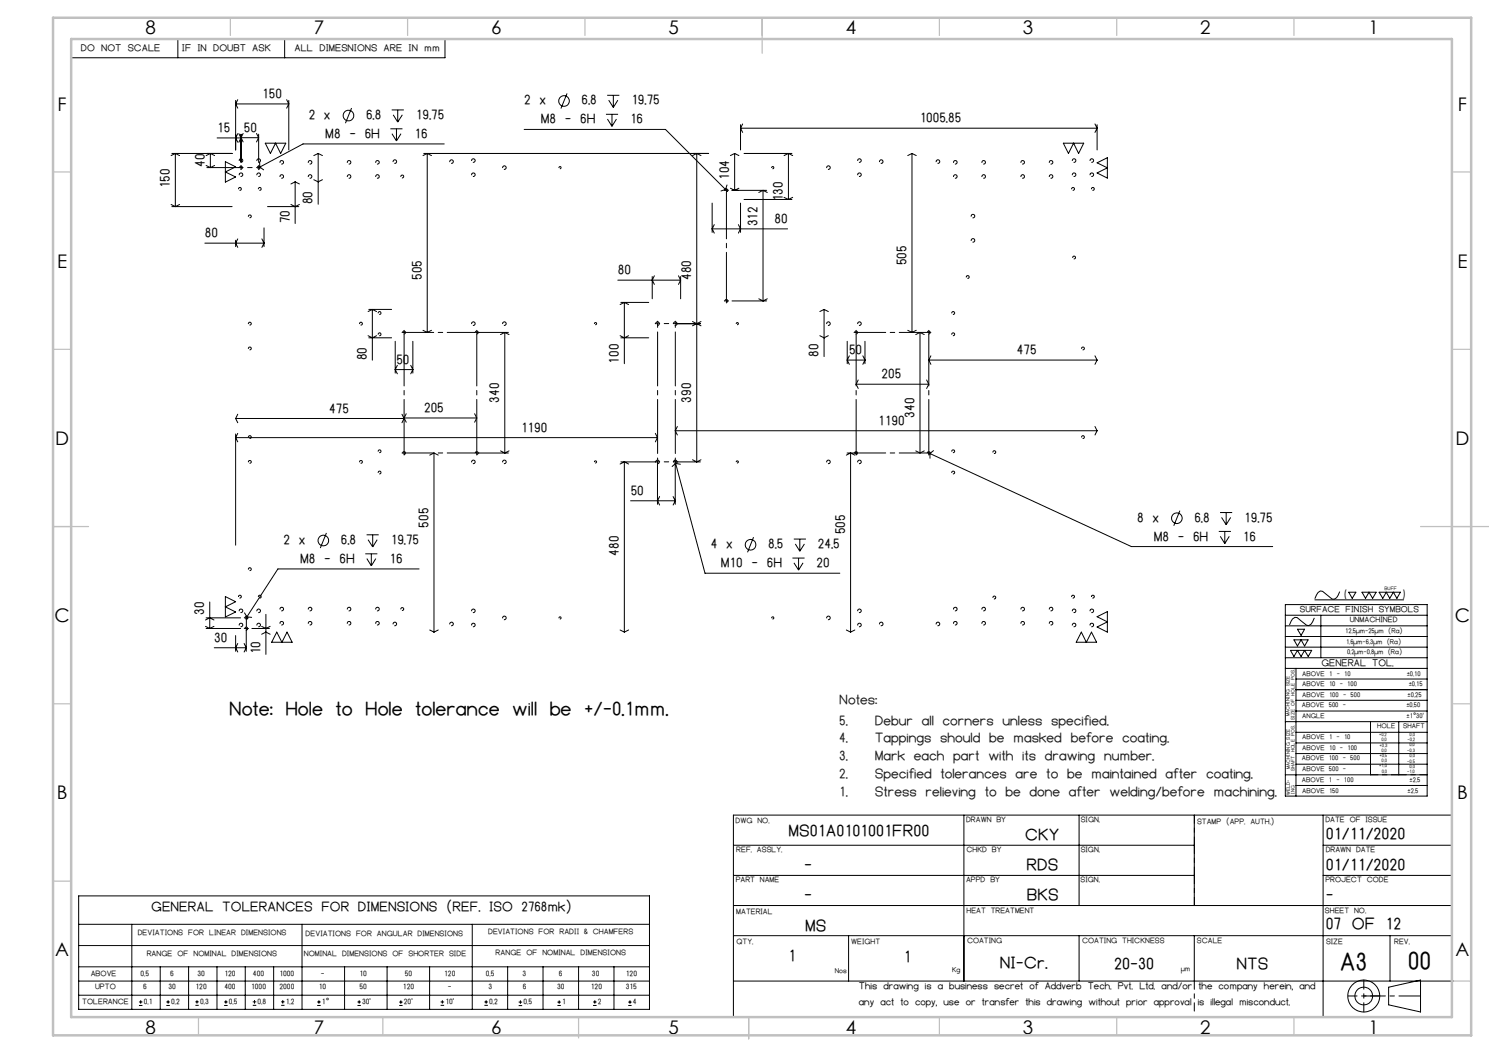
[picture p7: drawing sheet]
<svg xmlns="http://www.w3.org/2000/svg" width="420mm" height="297mm" viewBox="0 0 420 297" stroke-linecap="round" stroke-linejoin="round" font-family="sans-serif">
<g fill="none" stroke="#000" stroke-width=".28">
<path d="M50.2 11v5.3M80.3 11v5.3M125.5 11v5.3h-105.4M66.5 28.3v14M66.5 29.3h15M66.5 29.3l.6 1.2M67.1 28.1l-.6 1.2M67.1 37.7l-.6 1.2 .6 1.2M67.4 37.7l.6 1.2h-6.8M68 37.8v7.9M68.6 37.6l-1.2 2.5M72.4 37.6l.6 1.2"/>
<path d="M73 37.8v7.9M73 38.8h-5l.6 1.2M73 38.8l-.6 1.2M80.9 28.1l.6 1.2M81.5 28.3v14M81.5 29.3l-.6 1.2M99.2 30.5l-1.8 4.2M110.1 36.3h3.4M110.5 31h3.4M110.6 37.7l1.2 2.1M110.9 32.4l1.3 2M111.8 36.3v3.5"/>
<path d="M112.2 31v3.4M113.1 37.7l-1.3 2.1M113.5 32.4l-1.3 2M147.8 36.5h39.9l17.4 17.4M159.9 26.3l-1.7 4.3M170.9 32.2h3.4M171.3 26.9h3.4M171.3 33.6l1.3 2M171.7 28.3l1.3 2M172.6 32.2v3.4M173 26.9v3.4M173.9 33.6l-1.3 2"/>
<path d="M174.3 28.3l-1.3 2M208.9 35.2v7.1M208.9 36.2h100.6M208.9 36.2l.6 1.2M209.5 35l-.6 1.2M308.9 35l.6 1.2M309.5 35.2v7.1M309.5 36.2l-.6 1.2M48.3 57.7l1.2 .6M48.5 58.3h17M48.5 43.3h17M49.5 43.3v15"/>
<path d="M49.5 43.3l1.2 .6M49.5 43.3l-1.2 .6M50.7 57.7l-1.2 .6M58.1 46.7l1.2 .6M58.3 47.3h9.3M59.3 43.3v4M59.3 43.3l1.2 .6M59.3 43.3l-1.2 .6M60.5 46.7l-1.2 .6M63.6 45.6l2.9 1.5-2.9 1.4 2.9 1.4-2.9 1.5zM67.3 53.4a.39 .39 0 0 1 .3-.5 .39 .39 0 0 1 .4 .4 .39 .39 0 0 1-.4 .4M67.5 45.4a.5 .5 0 0 1 .4-.6 .5 .5 0 0 1 .6 .5 .5 .5 0 0 1-.7 .5"/>
<path d="M67.5 49.4a.51 .51 0 0 1 .4-.6 .51 .51 0 0 1 .6 .5 .51 .51 0 0 1-.7 .5M67.6 47.4a.4 .4 0 0 1 .3-.5 .4 .4 0 0 1 .5 .4 .4 .4 0 0 1-.5 .4M67.7 47.3h.5M68 47v.5M72.5 45.4a.48 .48 0 0 1 .4-.6 .48 .48 0 0 1 .5 .5 .48 .48 0 0 1-.6 .5M72.5 49.4a.5 .5 0 0 1 .4-.6 .5 .5 0 0 1 .6 .5 .5 .5 0 0 1-.7 .5M72.6 47.4a.4 .4 0 0 1 .3-.5 .4 .4 0 0 1 .5 .4 .4 .4 0 0 1-.6 .4M72.9 53.4a.39 .39 0 0 1 .3-.5 .39 .39 0 0 1 .4 .4 .39 .39 0 0 1-.4 .4M73.2 45.8l.1 1.3M73.3 47.1l-.6 .3M73.3 47.1l1.1 .8M74.8 40.4h5.8l-1.4 2.9-1.5-2.9-1.4 2.9z"/>
<path d="M75.5 58.3h8.8M79 45.9a.51 .51 0 0 1 .4-.6 .51 .51 0 0 1 .6 .5 .51 .51 0 0 1-.7 .5M79 49.9a.51 .51 0 0 1 .4-.6 .51 .51 0 0 1 .6 .5 .51 .51 0 0 1-.7 .5M82.1 57.7l1.2 .6 1.2-.6M83.3 51.3v11.7M83.3 51.3l1.2 .6M83.3 51.3l-1.2 .6M87 49.9a.5 .5 0 0 1 .4-.6 .5 .5 0 0 1 .6 .5 .5 .5 0 0 1-.7 .5M87 45.9a.5 .5 0 0 1 .4-.6 .5 .5 0 0 1 .6 .5 .5 .5 0 0 1-.7 .5M88.5 50.7l1.2 .6 1.2-.6M89.7 43.3v14.3M89.7 43.3l1.2 .6"/>
<path d="M89.7 43.3l-1.2 .6M98 45.9a.5 .5 0 0 1 .4-.6 .5 .5 0 0 1 .6 .5 .5 .5 0 0 1-.6 .5M98 49.9a.5 .5 0 0 1 .4-.6 .5 .5 0 0 1 .6 .5 .5 .5 0 0 1-.6 .5M106 49.9a.51 .51 0 0 1 .4-.6 .51 .51 0 0 1 .6 .5 .51 .51 0 0 1-.7 .5M106 45.9a.51 .51 0 0 1 .4-.6 .51 .51 0 0 1 .6 .5 .51 .51 0 0 1-.7 .5M110.9 45.7a.51 .51 0 0 1 .4-.6 .51 .51 0 0 1 .6 .5 .51 .51 0 0 1-.7 .5M113.1 49.9a.4 .4 0 0 1 .4-.5 .4 .4 0 0 1 .4 .4 .4 .4 0 0 1-.5 .4M119.5 43.3h80.4M120.5 43.3v50.5M120.5 43.3l1.2 .6M120.5 43.3l-1.2 .6M125.3 40.6h-39.8l-12.2 6.5"/>
<path d="M126.9 45.7a.5 .5 0 0 1 .4-.6 .5 .5 0 0 1 .6 .5 .5 .5 0 0 1-.7 .5M133 45.4a.5 .5 0 0 1 .5-.6 .5 .5 0 0 1 .5 .5 .5 .5 0 0 1-.6 .5M133 49.4a.51 .51 0 0 1 .5-.6 .51 .51 0 0 1 .5 .5 .51 .51 0 0 1-.6 .5M141.8 47.4a.51 .51 0 0 1 .4-.6 .51 .51 0 0 1 .6 .5 .51 .51 0 0 1-.7 .5M157.7 47.4a.31 .31 0 0 1 .3-.4 .31 .31 0 0 1 .3 .3 .31 .31 0 0 1-.4 .3M196.5 43.3v87M196.5 43.3l1.2 .6M196.5 43.3l-1.2 .6M200.9 57.3v8.2M204.5 53.8a.4 .4 0 0 1 .4-.5 .4 .4 0 0 1 .4 .4 .4 .4 0 0 1-.5 .4M204.6 53.7h.5M204.9 53.4v.5"/>
<path d="M205.1 52.2l-.5 1.2-1.2 .5M206 53.1l1.2 .6M206.5 53.7h9.8M207.2 43.3v10.4M207.2 43.3l1.2 .6M207.2 43.3l-1.2 .6M208.4 53.1l-1.2 .6M208.9 57.3v8.2M209.9 43.3h13.5M209.9 56.3h13.5M215.2 53.7v31.2M215.2 53.7l1.2 .6"/>
<path d="M215.2 53.7l-1.2 .6M217.7 47.4a.32 .32 0 0 1 .2-.4 .32 .32 0 0 1 .4 .3 .32 .32 0 0 1-.4 .3M221.2 55.7l1.2 .6M222.4 43.3v13M222.4 43.3l1.2 .6M222.4 43.3l-1.2 .6M223.6 55.7l-1.2 .6M233.2 47.4a.51 .51 0 0 1 .4-.6 .51 .51 0 0 1 .6 .5 .51 .51 0 0 1-.7 .5M241.9 45.4a.5 .5 0 0 1 .5-.6 .5 .5 0 0 1 .5 .5 .5 .5 0 0 1-.6 .5M241.9 49.4a.51 .51 0 0 1 .5-.6 .51 .51 0 0 1 .5 .5 .51 .51 0 0 1-.6 .5M248.1 45.7a.51 .51 0 0 1 .4-.6 .51 .51 0 0 1 .6 .5 .51 .51 0 0 1-.7 .5M257.2 43.3v50.5"/>
<path d="M257.2 43.3l1.2 .6M257.2 43.3l-1.2 .6M264.1 45.7a.51 .51 0 0 1 .4-.6 .51 .51 0 0 1 .6 .5 .51 .51 0 0 1-.7 .5M269 45.9a.51 .51 0 0 1 .4-.6 .51 .51 0 0 1 .6 .5 .51 .51 0 0 1-.7 .5M269 49.9a.51 .51 0 0 1 .4-.6 .51 .51 0 0 1 .6 .5 .51 .51 0 0 1-.7 .5M277 49.9a.5 .5 0 0 1 .4-.6 .5 .5 0 0 1 .6 .5 .5 .5 0 0 1-.6 .5M277 45.9a.5 .5 0 0 1 .4-.6 .5 .5 0 0 1 .6 .5 .5 .5 0 0 1-.6 .5M288 45.9a.51 .51 0 0 1 .4-.6 .51 .51 0 0 1 .6 .5 .51 .51 0 0 1-.7 .5M288 49.9a.51 .51 0 0 1 .4-.6 .51 .51 0 0 1 .6 .5 .51 .51 0 0 1-.7 .5M296 45.9a.51 .51 0 0 1 .4-.6 .51 .51 0 0 1 .6 .5 .51 .51 0 0 1-.7 .5M296 49.9a.51 .51 0 0 1 .4-.6 .51 .51 0 0 1 .6 .5 .51 .51 0 0 1-.7 .5M299.9 40.4h5.8l-1.5 2.9-1.4-2.9-1.4 2.9z"/>
<path d="M302.3 53.4a.39 .39 0 0 1 .3-.5 .39 .39 0 0 1 .5 .4 .39 .39 0 0 1-.5 .4M302.5 45.4a.5 .5 0 0 1 .4-.6 .5 .5 0 0 1 .5 .5 .5 .5 0 0 1-.6 .5M302.5 49.4a.51 .51 0 0 1 .4-.6 .51 .51 0 0 1 .6 .5 .51 .51 0 0 1-.7 .5M307.5 45.4a.5 .5 0 0 1 .4-.6 .5 .5 0 0 1 .6 .5 .5 .5 0 0 1-.7 .5M307.5 49.4a.51 .51 0 0 1 .4-.6 .51 .51 0 0 1 .6 .5 .51 .51 0 0 1-.7 .5M307.9 53.4a.39 .39 0 0 1 .3-.5 .39 .39 0 0 1 .4 .4 .39 .39 0 0 1-.4 .4M309.5 45.9l2.8-1.4v5.7l-2.8-1.4 2.8-1.5zM57.8 68.6h16.7M66.5 67.8v1.8M67.1 67.4l-.6 1.2 .6 1.2M70.1 61.1a.4 .4 0 0 1 .3-.5 .4 .4 0 0 1 .5 .5 .4 .4 0 0 1-.5 .3M73.9 67.4l.6 1.2"/>
<path d="M74.5 64.3v5.3M74.5 68.6l-.6 1.2M174.3 79h17.7M184 78v6.3M184.6 77.8l-.6 1.2 .6 1.2M191.4 77.8l.6 1.2M192 78v6.3M192 79l-.6 1.2M200.9 64.6h21.2M200.9 64.6l.6 1.2M201.5 63.4l-.6 1.2M208.3 63.4l.6 1.2-.6 1.2"/>
<path d="M272.6 78.2a.4 .4 0 0 1 .3-.5 .4 .4 0 0 1 .5 .5 .4 .4 0 0 1-.5 .3M274 67.9a.51 .51 0 0 1 .4-.6 .51 .51 0 0 1 .6 .6 .51 .51 0 0 1-.7 .4M274 61.1a.51 .51 0 0 1 .4-.6 .51 .51 0 0 1 .6 .5 .51 .51 0 0 1-.7 .5M302.6 72.7a.4 .4 0 0 1 .3-.5 .4 .4 0 0 1 .5 .5 .4 .4 0 0 1-.5 .3M70.1 98.4a.4 .4 0 0 1 .3-.5 .4 .4 0 0 1 .5 .4 .4 .4 0 0 1-.5 .4M70.1 91.4a.4 .4 0 0 1 .3-.5 .4 .4 0 0 1 .5 .4 .4 .4 0 0 1-.5 .4M101.4 91.4a.4 .4 0 0 1 .4-.5 .4 .4 0 0 1 .4 .4 .4 .4 0 0 1-.5 .4M103.8 94.7l1.2 .6 1.2-.6M104 87.3h6.5M104 95.3h6.5M105 87.3v14.3M105 87.3l1.2 .6"/>
<path d="M105 87.3l-1.2 .6M106.7 94.4a.4 .4 0 0 1 .3-.5 .4 .4 0 0 1 .5 .4 .4 .4 0 0 1-.5 .4M106.7 88.4a.4 .4 0 0 1 .4-.5 .4 .4 0 0 1 .4 .5 .4 .4 0 0 1-.5 .3M111.5 96.3v8.9M113.6 93.9a.39 .39 0 0 1 .3-.5 .39 .39 0 0 1 .5 .4 .39 .39 0 0 1-.5 .4M113.7 93.8h.5M114 93.5v.5M116.5 96.3v8.9M119.3 93.2l1.2 .6M121.7 93.2l-1.2 .6M133 91.4a.5 .5 0 0 1 .5-.6 .5 .5 0 0 1 .5 .5 .5 .5 0 0 1-.6 .5M134.1 93.9a.39 .39 0 0 1 .3-.5 .39 .39 0 0 1 .5 .4 .39 .39 0 0 1-.5 .4"/>
<path d="M134.9 93.8h8.5M141.8 91.4a.5 .5 0 0 1 .4-.6 .5 .5 0 0 1 .6 .5 .5 .5 0 0 1-.7 .5M142.4 93.8v34M142.4 93.8l1.2 .6M142.4 93.8l-1.2 .6M167.7 91.4a.29 .29 0 0 1 .2-.4 .29 .29 0 0 1 .4 .3 .29 .29 0 0 1-.4 .3M174.9 94.7l1.2 .6 1.2-.6M175.1 95.3h7.9M175.1 85.3h7.9M176.1 85.3v17.3M176.1 85.3l1.2 .6M176.1 85.3l-1.2 .6"/>
<path d="M185 91.4a.48 .48 0 0 1 .4-.6 .48 .48 0 0 1 .5 .5 .48 .48 0 0 1-.6 .5M185.2 91.3h.5M185.5 91v.5M190 91.4a.5 .5 0 0 1 .4-.6 .5 .5 0 0 1 .5 .5 .5 .5 0 0 1-.6 .5M190.8 91.3h6.8M195.3 90.7l2.4 1.2M197.7 90.7l-2.4 1.2M204.5 85a.4 .4 0 0 1 .4-.5 .4 .4 0 0 1 .4 .4 .4 .4 0 0 1-.5 .4M206.5 84.9h9.8M207.7 91.4a.29 .29 0 0 1 .2-.4 .29 .29 0 0 1 .4 .3 .29 .29 0 0 1-.4 .3M214 84.3l1.2 .6M216.4 84.3l-1.2 .6"/>
<path d="M231.2 94.7l1.2 .6 1.2-.6M232.4 87.3v13.3M232.4 87.3l1.2 .6M232.4 87.3l-1.2 .6M233.2 91.4a.5 .5 0 0 1 .4-.6 .5 .5 0 0 1 .6 .5 .5 .5 0 0 1-.7 .5M239 96.3v6.3M241.1 93.9a.39 .39 0 0 1 .3-.5 .39 .39 0 0 1 .5 .4 .39 .39 0 0 1-.5 .4M241.9 91.4a.5 .5 0 0 1 .5-.6 .5 .5 0 0 1 .5 .5 .5 .5 0 0 1-.6 .5M244 96.3v6.3M256 93.2l1.2 .6M258.4 93.2l-1.2 .6M259.5 93.8v34"/>
<path d="M259.5 93.8l1.2 .6M259.5 93.8l-1.2 .6M261.6 93.9a.39 .39 0 0 1 .3-.5 .39 .39 0 0 1 .5 .4 .39 .39 0 0 1-.5 .4M268.5 94.4a.4 .4 0 0 1 .4-.5 .4 .4 0 0 1 .4 .4 .4 .4 0 0 1-.5 .4M268.5 88.4a.4 .4 0 0 1 .4-.5 .4 .4 0 0 1 .4 .5 .4 .4 0 0 1-.5 .3M305.1 98.4a.4 .4 0 0 1 .3-.5 .4 .4 0 0 1 .5 .4 .4 .4 0 0 1-.5 .4M66.5 118h47.5M66.5 118l.6 1.2M67.1 116.8l-.6 1.2M111.5 104.2h5M111.5 104.2l.6 1.2M112.1 103l-.6 1.2"/>
<path d="M113.4 116.8l.6 1.2M114 118l-.6 1.2M114 117.9h20.5M114 117.9l.6 1.2M114.6 116.7l-.6 1.2M115.9 103l.6 1.2M116.5 104.2l-.6 1.2M133.9 116.7l.6 1.2M134.5 117.9l-.6 1.2M239 101.6h5M239 101.6l.6 1.2M239.6 100.4l-.6 1.2"/>
<path d="M241.5 108.4h20.5M241.5 108.4l.6 1.2M242.1 107.2l-.6 1.2M243.4 100.4l.6 1.2M244 101.6l-.6 1.2M261.4 107.2l.6 1.2M262 108.4l-.6 1.2M262 101.6h47.5M262 101.6l.6 1.2M262.6 100.4l-.6 1.2M308.9 100.4l.6 1.2M309.5 101.6l-.6 1.2"/>
<path d="M66.5 122.4v31.4M66.5 123.4h119M66.5 123.4l.6 1.2M67.1 122.2l-.6 1.2M70.1 123.4a.4 .4 0 0 1 .3-.5 .4 .4 0 0 1 .5 .4 .4 .4 0 0 1-.5 .4M70.1 130.4a.4 .4 0 0 1 .3-.5 .4 .4 0 0 1 .5 .4 .4 .4 0 0 1-.5 .4M101.4 130.4a.4 .4 0 0 1 .4-.5 .4 .4 0 0 1 .4 .4 .4 .4 0 0 1-.5 .4M106.7 133.4a.4 .4 0 0 1 .3-.5 .4 .4 0 0 1 .5 .4 .4 .4 0 0 1-.5 .4M106.7 127.4a.4 .4 0 0 1 .3-.5 .4 .4 0 0 1 .5 .4 .4 .4 0 0 1-.5 .4M113.6 127.9a.4 .4 0 0 1 .3-.5 .4 .4 0 0 1 .5 .4 .4 .4 0 0 1-.5 .4M122.4 127.8v50.5M122.4 127.8l1.2 .6"/>
<path d="M122.4 127.8l-1.2 .6M133 130.4a.51 .51 0 0 1 .5-.6 .51 .51 0 0 1 .5 .5 .51 .51 0 0 1-.6 .5M134.1 127.9a.4 .4 0 0 1 .3-.5 .4 .4 0 0 1 .5 .4 .4 .4 0 0 1-.5 .4M134.9 127.8h8.5M141.2 127.2l1.2 .6M141.8 130.4a.51 .51 0 0 1 .4-.6 .51 .51 0 0 1 .6 .5 .51 .51 0 0 1-.7 .5M143.6 127.2l-1.2 .6M167.7 130.3a.29 .29 0 0 1 .2-.3 .29 .29 0 0 1 .4 .3 .29 .29 0 0 1-.4 .3M175.1 130.3h10M176.1 130.3v48M176.1 130.3l1.2 .6M176.1 130.3l-1.2 .6"/>
<path d="M184.9 122.2l.6 1.2M185 130.4a.5 .5 0 0 1 .4-.6 .5 .5 0 0 1 .6 .5 .5 .5 0 0 1-.7 .5M185.5 123.4l-.6 1.2M185.5 130.6v11.6M190 130.4a.51 .51 0 0 1 .4-.6 .51 .51 0 0 1 .6 .5 .51 .51 0 0 1-.7 .5M190.4 129.9l.2 .8M190.5 130.6v11.6M190.5 121.5h119M190.5 121.5l.6 1.2M190.6 130.7l8.3 31h38M190.6 130.7l-1 .9M190.6 130.7l1.3 .2"/>
<path d="M190.8 130.3h6.8M191.1 120.3l-.6 1.2M195.3 129.7l1.2 .6M197.7 129.7l-1.2 .6M207.7 130.3a.29 .29 0 0 1 .2-.3 .29 .29 0 0 1 .4 .3 .29 .29 0 0 1-.4 .3M233.2 130.4a.51 .51 0 0 1 .4-.6 .51 .51 0 0 1 .6 .5 .51 .51 0 0 1-.7 .5M238.9 127.8h2.2M239.9 127.8v50.5M239.9 127.8l1.2 .6M239.9 127.8l-1.2 .6M241.1 127.9a.4 .4 0 0 1 .3-.5 .4 .4 0 0 1 .5 .4 .4 .4 0 0 1-.5 .4M241.2 127.8h.5"/>
<path d="M241.5 127.5v.5M241.9 130.4a.51 .51 0 0 1 .5-.6 .51 .51 0 0 1 .5 .5 .51 .51 0 0 1-.6 .5M258.3 127.2l1.2 .6M260.7 127.2l-1.2 .6M261.6 127.9a.4 .4 0 0 1 .3-.5 .4 .4 0 0 1 .5 .4 .4 .4 0 0 1-.5 .4M261.7 127.6l.6 .3M262.3 127.9l56.8 26.3h39.9M262.3 127.9v1.4M263.3 127.1l-1 .8M268.5 133.4a.4 .4 0 0 1 .4-.5 .4 .4 0 0 1 .4 .4 .4 .4 0 0 1-.5 .4M268.5 127.4a.4 .4 0 0 1 .4-.5 .4 .4 0 0 1 .4 .4 .4 .4 0 0 1-.5 .4M280.1 127.6a.4 .4 0 0 1 .3-.5 .4 .4 0 0 1 .5 .5 .4 .4 0 0 1-.5 .3"/>
<path d="M305.1 123.4a.4 .4 0 0 1 .3-.5 .4 .4 0 0 1 .5 .4 .4 .4 0 0 1-.5 .4M308.9 120.3l.6 1.2M309.5 121.5l-.6 1.2M92.1 150.3l-1.8 4.3M103 156.2h3.4M103.4 150.8h3.4M103.5 157.5l1.2 2.1M103.8 152.2l1.3 2.1M104.7 156.2v3.4M105.1 150.8v3.5M106 157.5l-1.3 2.1M106.4 152.2l-1.3 2.1"/>
<path d="M177.9 141.2h12.6M186.1 140l-.6 1.2 .6 1.2M189.9 140l.6 1.2M190.5 141.2l-.6 1.2M212.5 151.5l-1.6 4.3M223.5 157.4h3.4M223.9 152h3.4M223.9 158.7l1.3 2.1M224.3 153.4l1.3 2.1M225.2 157.4v3.4M225.6 152v3.5M226.5 158.7l-1.3 2.1"/>
<path d="M226.9 153.4l-1.3 2.1M332.8 144l-1.7 4.3M343.8 149.9h3.4M344.1 144.6h3.5M344.2 151.3l1.3 2M344.6 145.9l1.3 2.1M345.5 149.9v3.4M345.9 144.6v3.4M346.7 151.3l-1.2 2M347.1 145.9l-1.2 2.1M58 176.7l1.2 .6M58 174.9l1.2-.6 1.2 .6"/>
<path d="M58.1 177.3h9.8M58.1 174.3h9.8M59.2 169.8v7.5M60.4 176.7l-1.2 .6M63.6 168.3l2.9 1.4-2.9 1.5 2.9 1.4-2.9 1.4zM66.5 179.3v4.4M67.3 168.4a.4 .4 0 0 1 .3-.5 .4 .4 0 0 1 .5 .4 .4 .4 0 0 1-.5 .4M67.5 172.4a.5 .5 0 0 1 .4-.6 .5 .5 0 0 1 .6 .5 .5 .5 0 0 1-.7 .5M67.5 176.4a.51 .51 0 0 1 .4-.6 .51 .51 0 0 1 .6 .5 .51 .51 0 0 1-.7 .5M69 172.9l.6 1.1M69.1 177.4a.39 .39 0 0 1 .3-.5 .39 .39 0 0 1 .4 .4 .39 .39 0 0 1-.4 .4M69.1 174.4a.4 .4 0 0 1 .3-.5 .4 .4 0 0 1 .5 .4 .4 .4 0 0 1-.5 .4"/>
<path d="M69.2 177.3h.5M69.5 177.7v6M69.5 177v.5M69.6 174l-.3 .6M69.6 174l1.4 .1M70.1 160.7a.4 .4 0 0 1 .3-.6 .4 .4 0 0 1 .5 .5 .4 .4 0 0 1-.5 .3M71 177.3h5M72.5 172.4a.48 .48 0 0 1 .4-.6 .48 .48 0 0 1 .5 .5 .48 .48 0 0 1-.6 .5M72.5 176.4a.5 .5 0 0 1 .4-.6 .5 .5 0 0 1 .6 .5 .5 .5 0 0 1-.7 .5M72.9 168.4a.4 .4 0 0 1 .3-.5 .4 .4 0 0 1 .5 .4 .4 .4 0 0 1-.5 .4M73.8 178.9l1.2-.6 1.2 .6M73.8 176.7l1.2 .6 1.2-.6"/>
<path d="M75 173.3v11.3M78.1 178.3l1.4 2.8 1.5-2.8 1.4 2.8h-5.8zM79 171.9a.51 .51 0 0 1 .4-.6 .51 .51 0 0 1 .6 .5 .51 .51 0 0 1-.7 .5M79 175.9a.51 .51 0 0 1 .4-.6 .51 .51 0 0 1 .6 .5 .51 .51 0 0 1-.7 .5M87 171.9a.5 .5 0 0 1 .4-.6 .5 .5 0 0 1 .6 .5 .5 .5 0 0 1-.7 .5M87 175.9a.5 .5 0 0 1 .4-.6 .5 .5 0 0 1 .6 .5 .5 .5 0 0 1-.7 .5M98 175.9a.5 .5 0 0 1 .4-.6 .5 .5 0 0 1 .6 .5 .5 .5 0 0 1-.6 .5M98 171.9a.5 .5 0 0 1 .4-.6 .5 .5 0 0 1 .6 .5 .5 .5 0 0 1-.6 .5M106 171.9a.51 .51 0 0 1 .4-.6 .51 .51 0 0 1 .6 .5 .51 .51 0 0 1-.7 .5M106 175.9a.51 .51 0 0 1 .4-.6 .51 .51 0 0 1 .6 .5 .51 .51 0 0 1-.7 .5M110.9 176.1a.5 .5 0 0 1 .4-.6 .5 .5 0 0 1 .6 .5 .5 .5 0 0 1-.7 .5M113.1 171.9a.39 .39 0 0 1 .3-.5 .39 .39 0 0 1 .5 .4 .39 .39 0 0 1-.5 .4"/>
<path d="M118.2 160.5h-39.8l-8.8 13.5M121.2 177.7l1.2 .6M123.6 177.7l-1.2 .6M126.9 176.1a.48 .48 0 0 1 .4-.6 .48 .48 0 0 1 .5 .5 .48 .48 0 0 1-.6 .5M133 172.4a.5 .5 0 0 1 .5-.6 .5 .5 0 0 1 .5 .5 .5 .5 0 0 1-.6 .5M133 176.4a.51 .51 0 0 1 .5-.6 .51 .51 0 0 1 .5 .5 .51 .51 0 0 1-.6 .5M141.8 174.4a.51 .51 0 0 1 .4-.6 .51 .51 0 0 1 .6 .5 .51 .51 0 0 1-.7 .5M157.7 174.4a.31 .31 0 0 1 .3-.4 .31 .31 0 0 1 .3 .3 .31 .31 0 0 1-.4 .3M174.9 177.7l1.2 .6M177.3 177.7l-1.2 .6M217.7 174.4a.32 .32 0 0 1 .2-.4 .32 .32 0 0 1 .4 .3 .32 .32 0 0 1-.4 .3M233.2 174.4a.51 .51 0 0 1 .4-.6 .51 .51 0 0 1 .6 .5 .51 .51 0 0 1-.7 .5"/>
<path d="M238.7 177.7l1.2 .6M241.1 177.7l-1.2 .6M241.9 172.4a.5 .5 0 0 1 .5-.6 .5 .5 0 0 1 .5 .5 .5 .5 0 0 1-.6 .5M241.9 176.4a.51 .51 0 0 1 .5-.6 .51 .51 0 0 1 .5 .5 .51 .51 0 0 1-.6 .5M248.1 176.1a.5 .5 0 0 1 .4-.6 .5 .5 0 0 1 .5 .5 .5 .5 0 0 1-.6 .5M264.1 176.1a.5 .5 0 0 1 .4-.6 .5 .5 0 0 1 .6 .5 .5 .5 0 0 1-.7 .5M269 171.9a.51 .51 0 0 1 .4-.6 .51 .51 0 0 1 .6 .5 .51 .51 0 0 1-.7 .5M269 175.9a.51 .51 0 0 1 .4-.6 .51 .51 0 0 1 .6 .5 .51 .51 0 0 1-.7 .5M277 171.9a.5 .5 0 0 1 .4-.6 .5 .5 0 0 1 .6 .5 .5 .5 0 0 1-.6 .5M277 175.9a.5 .5 0 0 1 .4-.6 .5 .5 0 0 1 .6 .5 .5 .5 0 0 1-.6 .5M280.1 168.6a.4 .4 0 0 1 .3-.5 .4 .4 0 0 1 .5 .5 .4 .4 0 0 1-.5 .3M288 171.9a.51 .51 0 0 1 .4-.6 .51 .51 0 0 1 .6 .5 .51 .51 0 0 1-.7 .5"/>
<path d="M288 175.9a.51 .51 0 0 1 .4-.6 .51 .51 0 0 1 .6 .5 .51 .51 0 0 1-.7 .5M296 175.9a.51 .51 0 0 1 .4-.6 .51 .51 0 0 1 .6 .5 .51 .51 0 0 1-.7 .5M296 171.9a.51 .51 0 0 1 .4-.6 .51 .51 0 0 1 .6 .5 .51 .51 0 0 1-.7 .5M302.3 168.4a.4 .4 0 0 1 .3-.5 .4 .4 0 0 1 .5 .4 .4 .4 0 0 1-.5 .4M302.5 172.4a.5 .5 0 0 1 .4-.6 .5 .5 0 0 1 .5 .5 .5 .5 0 0 1-.6 .5M302.5 176.4a.51 .51 0 0 1 .4-.6 .51 .51 0 0 1 .6 .5 .51 .51 0 0 1-.7 .5M305 178.3l1.4 2.8 1.5-2.8 1.4 2.8h-5.7zM307.5 172.4a.5 .5 0 0 1 .4-.6 .5 .5 0 0 1 .6 .5 .5 .5 0 0 1-.7 .5M307.5 176.4a.51 .51 0 0 1 .4-.6 .51 .51 0 0 1 .6 .5 .51 .51 0 0 1-.7 .5M307.9 168.4a.4 .4 0 0 1 .3-.5 .4 .4 0 0 1 .5 .4 .4 .4 0 0 1-.5 .4M309.5 174l2.8-1.5v5.8l-2.8-1.5 2.8-1.4zM362.5 170.5h40.1v54h-40.1z"/>
<path d="M362.5 173.5h40.1M362.5 176.5h40.1M362.5 179.5h40.1M366 177.5h2l-1 1.7zM370.7 174.3l-.8 1.7-.7 .5-.7-.1-2.6-2.2-.6-.1-.7 .5-.9 1.7M370.9 169.2h25M372.6 173.5v12M377.9 166.9l-.9 1.7-.7 .4-.6-.1-2.6-2.1-.7-.1-.6 .4-.9 1.8M380.4 167h2l-1 1.8zM384.2 167h4l-1 1.8-1-1.8-1 1.8zM389 167h6l-1 1.8-1-1.8-1 1.8-1-1.8-1 1.8zM60.4 182.7h9.1"/>
<path d="M67.1 181.5l-.6 1.2 .6 1.2M68.9 181.5l.6 1.2M69.5 182.7l-.6 1.2M362.5 182.5h40.1M362.5 185.5h40.1M362.5 188.5h40.1M364 183.4h6l-1 1.8-1-1.8-1 1.8-1-1.8-1 1.8zM365 180.5h4l-1 1.7-1-1.7-1 1.7zM365.5 188.5v36M365.5 191.5h37.1M365.5 194.5h37.1M365.5 197.5h37.1"/>
<path d="M362.5 203.5h40.1M362.5 218.5h40.1M365.5 200.6h37.1M365.5 206.5h37.1M365.5 209.5h37.1M365.5 212.5h37.1M365.5 215.5h37.1M386.6 203.5v15M394.5 203.5v15M206.9 238.4h130M271.9 229.9v46.8M304.4 229.9v25.5"/>
<path d="M336.9 229.9v25.5M365.5 221.5h37.1M373.2 238.4h36.3M373.2 229.9v56.8M409.5 229.9h-202.6v57M22.2 252.7h161v32h-161zM206.9 246.9h130M206.9 255.4h202.6M373.2 246.9h36.3M22.2 276.7h161M22.2 260.7h161M22.2 266.7h161"/>
<path d="M22.2 272.7h161M37.2 260.7v24M45.2 272.7v12M53.2 272.7v12M61.2 272.7v12M69.2 272.7v12M77.2 272.7v12M85.2 260.7v24M97.2 272.7v12M109.2 272.7v12M121.2 272.7v12M133.2 260.7v24"/>
<path d="M143.2 272.7v12M153.2 272.7v12M163.2 272.7v12M173.2 272.7v12M206.9 263.9h202.6M206.9 276.7h203.1M239.4 263.9v12.8M304.4 263.9v12.8M336.9 263.9v12.8M391.7 278.4l9-2v9l-9-2zM392.1 263.9v12.8M22.2 280.7h161"/>
<path d="M39.2 283.6h1M39.2 282.6h1M39.7 282.1v1M46.9 283.6h1M46.9 282.6h1M47.4 282.1v1M55.1 283.6h1M55.1 282.6h1M55.6 282.1v1M63.2 283.6h1M63.2 282.6h1M63.7 282.1v1"/>
<path d="M71.3 283.6h1M71.3 282.6h1M71.8 282.1v1M79.3 283.6h1M79.3 282.6h1M79.8 282.1v1M89.5 283.6h1M89.5 282.6h1M90 282.1v1M100.8 283.6h1M100.8 282.6h1M101.3 282.1v1"/>
<path d="M112.6 283.6h1M112.6 282.6h1M113.1 282.1v1M124.3 282.6h1M124.3 283.6h1M124.8 282.1v1M136.6 282.6h1M136.6 283.6h1M137.1 282.1v1M146.3 283.6h1M146.3 282.6h1M146.8 282.1v1"/>
<path d="M157.2 283.6h1M157.2 282.6h1M157.7 282.1v1M167.3 283.6h1M167.3 282.6h1M167.8 282.1v1M177.2 283.6h1M177.2 282.6h1M177.7 282.1v1"/>
<circle cx="98.3" cy="32.6" r="1.51"/>
<circle cx="159.1" cy="28.5" r="1.5"/>
<circle cx="91.2" cy="152.4" r="1.5"/>
<circle cx="211.7" cy="153.6" r="1.5"/>
<circle cx="331.9" cy="146.2" r="1.5"/>
<circle cx="384.7" cy="280.9" r="4.5"/>
<circle cx="384.7" cy="280.9" r="2.49"/>
</g>
<path d="M386.6 218.5h8M394.6 218.5h8" fill="none" stroke="#000" stroke-width=".28" stroke-dasharray="15.2 1.3 1.3 1.3" stroke-dashoffset="13.1"/>
<path d="M336.9 238.4v-8.5M336.9 238.4v8.5M336.9 246.9v8.5M336.9 276.7v8.5" fill="none" stroke="#000" stroke-width=".28" stroke-dasharray="15.2 1.3 1.3 1.3" stroke-dashoffset="12.9"/>
<path d="M384.7 280.9h16" fill="none" stroke="#000" stroke-width=".28" stroke-dasharray="15.2 1.3 1.3 1.3" stroke-dashoffset="9.1"/>
<path d="M384.7 276.4v9M380.2 280.9h9" fill="none" stroke="#000" stroke-width=".28" stroke-dasharray="15.2 1.3 1.3 1.3" stroke-dashoffset="12.6"/>
<g fill="none" stroke="#c0c0c0" stroke-width=".35">
<path d="M65 5v5M115 5v5M165 5v5M215 5v10M265 5v5M315 5v5M365 5v5M15 48.5h5M410 48.5h5M15 98.5h5M410 98.5h5M15 148.5h10"/>
<path d="M400.7 148.5h19.3M15 198.5h5M410 198.5h5M15 248.5h5M410 276.7h5M56 287v5M108 287v5M163.2 287v5.8M211.2 286.9v6.1M265 287v5M315 287v5M365 287v5"/>
</g>
<path d="M15 5h400v287h-400zM20.1 11h389.4v275.9h-389.4z" fill="none" stroke="#c0c0c0" stroke-width=".7"/>
<g fill="none" stroke="#000" stroke-width=".28" stroke-dasharray="15.2 1.3 1.3 1.3">
<path d="M67.5 47.3h-.1M68 46.8v-.1M68 47.8v.1M73 47.3v-.3M73 47.3h-.3M73 47.3v.2M73 47.3h.2M73 46.8v-.1M73 47.8v.1M73.5 47.3h.1M204.4 53.7h-.1M204.9 53.2v-.1"/>
<path d="M205.4 53.7h.1M113.5 93.8h-.1M114 93.3v-.1M134.5 93.8v-.3M134.5 93.8h-.3M134.5 93.8v.2M134.5 93.8h.2M134.5 93.3v-.1M135 93.8h.1M185 91.3h-.2M185.5 90.8v-.2M190.5 91.3v-.3"/>
<path d="M190.5 91.3h-.3M190.5 91.3v.2M190.5 91.3h.2M190.5 90.8v-.2M191 91.3h.2M204.4 84.9h-.1M204.9 84.9v-.3M204.9 84.9h-.2M204.9 84.9v.2M204.9 84.9h.3M204.9 85.4v.1M205.4 84.9h.1"/>
<path d="M241 93.8h-.1M241.5 93.8v-.3M241.5 93.8h-.3M241.5 93.8v.2M241.5 93.8h.2M241.5 93.3v-.1M262 93.8v-.3M262 93.8h-.3M262 93.8v.2M262 93.8h.2M262 93.3v-.1M262.5 93.8h.1"/>
<path d="M113.5 127.8h-.1M114 127.8v-.3M114 127.8h-.3M114 127.8v.2M114 127.8h.2M114 128.3v.1M134.5 127.8v-.3M134.5 127.8h-.3M134.5 127.8v.2M134.5 127.8h.2M134.5 128.3v.1M135 127.8h.1"/>
<path d="M185 130.3h-.2M185.5 130.3v-.3M185.5 130.3h-.3M185.5 130.3v.2M185.5 130.3h.2M185.5 130.8v.1M190.5 130.3v-.3M190.5 130.3h-.3M190.5 130.3v.2M190.5 130.3h.2M190.5 130.8v.1M191 130.3h.2"/>
<path d="M241 127.8h-.1M241.5 128.3v.1M262 127.8v-.3M262 127.8h-.3M262 127.8v.2M262 127.8h.2M262 128.3v.1M262.5 127.8h.1M69 177.3h-.1M69 174.3h-.1M69.5 177.8v.1M69.5 174.3v-.3"/>
<path d="M69.5 174.3h-.3M69.5 174.3v.2M69.5 174.3h.2M69.5 173.8v-.1M69.5 176.8v-2M70 177.3h.1M70 174.3h.1"/>
</g>
<path d="M68.5 47.3h4M186 91.3h4M186 130.3h4" fill="none" stroke="#000" stroke-width=".28" stroke-dasharray="15.2 1.3 1.3 1.3" stroke-dashoffset="15.1"/>
<path d="M114.5 93.8h19.5M242 93.8h19.5M114.5 127.8h19.5M242 127.8h19.5" fill="none" stroke="#000" stroke-width=".28" stroke-dasharray="15.2 1.3 1.3 1.3" stroke-dashoffset="7.4"/>
<path d="M114 127.3v-33M134.5 127.3v-33M241.5 127.3v-33M262 127.3v-33" fill="none" stroke="#000" stroke-width=".28" stroke-dasharray="15.2 1.3 1.3 1.3" stroke-dashoffset=".6"/>
<path d="M185.5 129.8v-38M190.5 129.8v-38" fill="none" stroke="#000" stroke-width=".28" stroke-dasharray="15.2 1.3 1.3 1.3" stroke-dashoffset="-1.9"/>
<path d="M204.9 84.4v-30.2" fill="none" stroke="#000" stroke-width=".28" stroke-dasharray="15.2 1.3 1.3 1.3" stroke-dashoffset="2"/>
<g font-size="9.2">
<text x="377.9" y="273.5">A3</text>
<text x="397.1" y="273.4">00</text>
</g>
<text font-size="7.1" x="64.6" y="201.7">Note: Hole to Hole tolerance will be +/-0.1mm.</text>
<g font-size="6">
<text x="222.4" y="235.8">MS01A0101001FR00</text>
<text x="289.1" y="236.9">CKY</text>
<text x="374" y="236.7">01/11/2020</text>
<text x="226.8" y="245.5">-</text>
<text x="289.5" y="245.5">RDS</text>
<text x="374" y="245.3">01/11/2020</text>
<text x="226.8" y="253.8">-</text>
<text x="289.7" y="253.9">BKS</text>
<text x="374" y="253.9">-</text>
<text x="227.1" y="262.5">MS</text>
<text x="374" y="262.1">07 OF 12</text>
<text x="222.4" y="271.1">1</text>
<text x="254.9" y="271.4">1</text>
<text x="282.1" y="273.1">NI-Cr.</text>
<text x="314.3" y="273.4">20-30</text>
<text x="348.8" y="273.4">NTS</text>
</g>
<g font-size="5.3">
<text x="41" y="9.5">8</text>
<text x="88.5" y="9.5">7</text>
<text x="138.5" y="9.5">6</text>
<text x="188.5" y="9.5">5</text>
<text x="238.5" y="9.5">4</text>
<text x="288.5" y="9.5">3</text>
<text x="338.5" y="9.5">2</text>
<text x="386" y="9.5">1</text>
<text x="16.2" y="31.3">F</text>
<text x="411.2" y="31.3">F</text>
<text x="16.1" y="75.5">E</text>
<text x="411.1" y="75.5">E</text>
<text x="15.5" y="125.5">D</text>
<text x="410.5" y="125.5">D</text>
<text x="15.4" y="175.5">C</text>
<text x="410.4" y="175.5">C</text>
<text x="16" y="225.5">B</text>
<text x="411" y="225.5">B</text>
<text x="15.5" y="269.8">A</text>
<text x="410.5" y="269.8">A</text>
<text x="41" y="291.5">8</text>
<text x="88.5" y="291.5">7</text>
<text x="138.5" y="291.5">6</text>
<text x="188.5" y="291.5">5</text>
<text x="238.5" y="291.5">4</text>
<text x="288.5" y="291.5">3</text>
<text x="338.5" y="291.5">2</text>
<text x="386" y="291.5">1</text>
</g>
<g font-size="4.9">
<text x="74" y="27.6">150</text>
<text x="147.9" y="29.5">2 x</text>
<text x="164" y="29.5">6.8</text>
<text x="178.1" y="29.5">19.75</text>
<text x="87.1" y="33.6">2 x</text>
<text x="103.2" y="33.6">6.8</text>
<text x="117.3" y="33.6">19.75</text>
<text x="152.6" y="34.8">M8 - 6H</text>
<text x="177.7" y="34.8">16</text>
<text x="259.4" y="34.5">1005.85</text>
<text x="61.3" y="37.2">15</text>
<text x="68.8" y="37.1">50</text>
<text x="91.8" y="38.9">M8 - 6H</text>
<text x="116.9" y="38.9">16</text>
<text x="57.7" y="47.1" transform="rotate(-90 57.7 47.1)">40</text>
<text x="47.8" y="53.1" transform="rotate(-90 47.8 53.1)">150</text>
<text x="205.6" y="50.7" transform="rotate(-90 205.6 50.7)">104</text>
<text x="88.1" y="57.6" transform="rotate(-90 88.1 57.6)">80</text>
<text x="220.7" y="56.8" transform="rotate(-90 220.7 56.8)">130</text>
<text x="81.6" y="63" transform="rotate(-90 81.6 63)">70</text>
<text x="213.6" y="63.9" transform="rotate(-90 213.6 63.9)">312</text>
<text x="218.5" y="62.8">80</text>
<text x="57.8" y="66.9">80</text>
<text x="174.3" y="77.3">80</text>
<text x="255.6" y="74.9" transform="rotate(-90 255.6 74.9)">505</text>
<text x="118.9" y="78.9" transform="rotate(-90 118.9 78.9)">505</text>
<text x="194.9" y="78.9" transform="rotate(-90 194.9 78.9)">480</text>
<text x="103.4" y="101.6" transform="rotate(-90 103.4 101.6)">80</text>
<text x="230.8" y="100.6" transform="rotate(-90 230.8 100.6)">80</text>
<text x="239.5" y="99.9">50</text>
<text x="286.8" y="99.9">475</text>
<text x="111.8" y="102.5">50</text>
<text x="174.5" y="102.6" transform="rotate(-90 174.5 102.6)">100</text>
<text x="248.7" y="106.7">205</text>
<text x="140.7" y="113.5" transform="rotate(-90 140.7 113.5)">340</text>
<text x="194.9" y="113.5" transform="rotate(-90 194.9 113.5)">390</text>
<text x="92.9" y="116.4">475</text>
<text x="119.6" y="116.2">205</text>
<text x="247.7" y="119.8">1190</text>
<text x="257.9" y="117.8" transform="rotate(-90 257.9 117.8)">340</text>
<text x="147" y="121.7">1190</text>
<text x="177.9" y="139.6">50</text>
<text x="120.8" y="148.8" transform="rotate(-90 120.8 148.8)">505</text>
<text x="320.7" y="147.1">8 x</text>
<text x="336.9" y="147.1">6.8</text>
<text x="351" y="147.1">19.75</text>
<text x="80" y="153.4">2 x</text>
<text x="96.2" y="153.4">6.8</text>
<text x="110.2" y="153.4">19.75</text>
<text x="200.5" y="154.6">4 x</text>
<text x="216.7" y="154.6">8.5</text>
<text x="230.7" y="154.6">24.5</text>
<text x="238.3" y="150.7" transform="rotate(-90 238.3 150.7)">505</text>
<text x="325.4" y="152.5">M8 - 6H</text>
<text x="350.6" y="152.5">16</text>
<text x="84.7" y="158.8">M8 - 6H</text>
<text x="109.8" y="158.8">16</text>
<text x="174.5" y="156.7" transform="rotate(-90 174.5 156.7)">480</text>
<text x="203.3" y="160">M10 - 6H</text>
<text x="230.4" y="160">20</text>
<text x="57.5" y="173.5" transform="rotate(-90 57.5 173.5)">30</text>
<text x="60.4" y="181">30</text>
<text x="73.3" y="184.5" transform="rotate(-90 73.3 184.5)">10</text>
<text x="42.7" y="257">GENERAL TOLERANCES FOR DIMENSIONS (REF. ISO 2768mk)</text>
</g>
<g font-size="4.9" fill="#191924">
<text x="236.7" y="198.5">Notes:</text>
<text x="236.7" y="204.4">5.</text>
<text x="236.7" y="209.4">4.</text>
<text x="246.7" y="204.4">Debur all corners unless specified.</text>
<text x="246.7" y="209.4">Tappings should be masked before coating.</text>
<text x="236.7" y="214.4">3.</text>
<text x="246.7" y="214.4">Mark each part with its drawing number.</text>
<text x="236.7" y="219.4">2.</text>
<text x="246.7" y="219.4">Specified tolerances are to be maintained after coating.</text>
<text x="236.7" y="224.4">1.</text>
<text x="246.7" y="224.4">Stress relieving to be done after welding/before machining.</text>
</g>
<g font-size="3.5">
<text x="22.8" y="14.4">DO NOT SCALE</text>
<text x="51.3" y="14.3">IF IN DOUBT ASK</text>
<text x="83.1" y="14.4">ALL DIMESNIONS ARE IN mm</text>
<text x="372.8" y="187.7">GENERAL TOL.</text>
<text x="242.3" y="278.9">This drawing is a business secret of Addverb Tech. Pvt. Ltd. and/or the company herein, and</text>
<text x="242.3" y="283.5">any act to copy, use or transfer this drawing without prior approval is illegal misconduct.</text>
</g>
<text font-size="3.2" x="366.7" y="172.7">SURFACE FINISH SYMBOLS</text>
<g font-size="2.8">
<text x="378.9" y="168.4">(</text>
<text x="395.6" y="168.4">)</text>
<text x="380.7" y="175.5">UNMACHINED</text>
<text x="207.5" y="232.1">DWG NO.</text>
<text x="272.5" y="231.9">DRAWN BY</text>
<text x="304.8" y="231.9">SIGN.</text>
<text x="337.7" y="232.3">STAMP (APP. AUTH.)</text>
<text x="373.9" y="231.9">DATE OF ISSUE</text>
<text x="207.7" y="240.4">REF. ASSLY.</text>
<text x="272.6" y="240.3">CHKD BY</text>
<text x="304.8" y="240.4">SIGN.</text>
<text x="373.9" y="240.4">DRAWN DATE</text>
<text x="207.5" y="248.9">PART NAME</text>
<text x="272.5" y="248.8">APPD BY</text>
<text x="304.8" y="248.8">SIGN.</text>
<text x="373.9" y="248.8">PROJECT CODE</text>
<text x="207.7" y="257.7">MATERIAL</text>
<text x="272.6" y="257.5">HEAT TREATMENT</text>
<text x="373.7" y="257.5">SHEET NO.</text>
<text x="38.8" y="263.7">DEVIATIONS FOR LINEAR DIMENSIONS</text>
<text x="86.2" y="263.9">DEVIATIONS FOR ANGULAR DIMENSIONS</text>
<text x="137.7" y="263.5">DEVIATIONS FOR RADII &amp; CHAMFERS</text>
<text x="41.4" y="269.8">RANGE OF NOMINAL DIMENSIONS</text>
<text x="85.7" y="269.6">NOMINAL DIMENSIONS OF SHORTER SIDE</text>
<text x="139.8" y="269.4">RANGE OF NOMINAL DIMENSIONS</text>
<text x="207.8" y="266.2">QTY.</text>
<text x="240.1" y="266.2">WEIGHT</text>
<text x="272.8" y="266.1">COATING</text>
<text x="305.2" y="266.1">COATING THICKNESS</text>
<text x="337.6" y="266">SCALE</text>
<text x="374" y="266.2">SIZE</text>
<text x="393.3" y="266.2">REV.</text>
<text x="25.6" y="275.2">ABOVE</text>
<text x="39.6" y="275.3">0.5</text>
<text x="48" y="275.3">6</text>
<text x="55.7" y="275.3">30</text>
<text x="63.3" y="275.2">120</text>
<text x="71.3" y="275.2">400</text>
<text x="78.8" y="275.3">1000</text>
<text x="90.5" y="275.2">-</text>
<text x="101.4" y="275.2">10</text>
<text x="114.2" y="275.3">50</text>
<text x="125.3" y="275.2">120</text>
<text x="137.1" y="275.3">0.5</text>
<text x="147.4" y="275.3">3</text>
<text x="157.7" y="275.2">6</text>
<text x="167" y="275.2">30</text>
<text x="176.5" y="275.3">120</text>
<text x="26.8" y="279">UPTO</text>
<text x="40.3" y="278.9">6</text>
<text x="47.5" y="279">30</text>
<text x="55.1" y="278.9">120</text>
<text x="63.3" y="278.9">400</text>
<text x="70.8" y="279">1000</text>
<text x="78.8" y="278.9">2000</text>
<text x="89.9" y="279">10</text>
<text x="101.4" y="278.9">50</text>
<text x="113.7" y="278.9">120</text>
<text x="126.4" y="279">-</text>
<text x="137.8" y="278.9">3</text>
<text x="147.5" y="279">6</text>
<text x="157.1" y="279">30</text>
<text x="166.7" y="279">120</text>
<text x="176.5" y="278.9">315</text>
<text x="23.2" y="283.2">TOLERANCE</text>
<text x="40.5" y="283.2">0.1</text>
<text x="48.3" y="283.2">0.2</text>
<text x="56.4" y="283.1">0.3</text>
<text x="64.6" y="283.2">0.5</text>
<text x="72.6" y="283.1">0.8</text>
<text x="80.6" y="283.1">1.2</text>
<text x="90.8" y="283.2">1°</text>
<text x="102.2" y="283.2">30'</text>
<text x="113.9" y="283.2">20'</text>
<text x="125.6" y="283.1">10'</text>
<text x="138" y="283.2">0.2</text>
<text x="147.6" y="283.2">0.5</text>
<text x="158.6" y="283.2">1</text>
<text x="168.6" y="283.2">2</text>
<text x="178.5" y="283.2">4</text>
</g>
<g font-size="2.6">
<text x="235.5" y="274.5">Nos</text>
<text x="268.6" y="274.2">Kg</text>
<text x="333.2" y="273.9">μm</text>
</g>
<g font-size="2.5">
<text x="379.5" y="178.5">12.5μm-25μm (Ra)</text>
<text x="379.7" y="181.6">1.6μm-6.3μm (Ra)</text>
<text x="380" y="184.4">0.2μm-0.8μm (Ra)</text>
<text x="367.3" y="190.7">ABOVE 1 - 10</text>
<text x="396.8" y="190.7">±0.10</text>
<text x="367.3" y="193.6">ABOVE 10 - 100</text>
<text x="367.3" y="196.5">ABOVE 100 - 500</text>
<text x="397" y="196.5">±0.25</text>
<text x="397.3" y="193.6">±0.15</text>
<text x="367.2" y="199.4">ABOVE 500 -</text>
<text x="367.3" y="202.4">ANGLE</text>
<text x="396.7" y="199.4">±0.50</text>
<text x="396.8" y="202.4">±1°30'</text>
<text x="367.3" y="208.5">ABOVE 1 - 10</text>
<text x="388.5" y="205.4">HOLE</text>
<text x="395.8" y="205.4">SHAFT</text>
<text x="367.2" y="214.4">ABOVE 100 - 500</text>
<text x="367.3" y="211.5">ABOVE 10 - 100</text>
<text x="367.3" y="220.5">ABOVE 1 - 100</text>
<text x="367.3" y="217.5">ABOVE 500 -</text>
<text x="397.6" y="220.5">±2.5</text>
<text x="367.3" y="223.6">ABOVE 150</text>
<text x="397.1" y="223.6">±2.5</text>
</g>
<g font-size="1.8">
<text x="390.5" y="166.3">BUFF</text>
<text x="363.8" y="201.9" transform="rotate(-90 363.8 201.9)">MACHINING SIZE</text>
<text x="365.2" y="203.1" transform="rotate(-90 365.2 203.1)">SIZE OF HOLE POS.</text>
<text x="389" y="207.5">+0.2</text>
<text x="389.7" y="209.1">0.0</text>
<text x="397" y="209.1">-0.2</text>
<text x="397.6" y="207.5">0.0</text>
<text x="389.1" y="213.6">+0.5</text>
<text x="389.2" y="210.6">+0.3</text>
<text x="389.7" y="212.2">0.0</text>
<text x="389.7" y="215">0.0</text>
<text x="396.9" y="212.2">-0.3</text>
<text x="396.9" y="215.1">-0.5</text>
<text x="397.6" y="210.5">0.0</text>
<text x="397.6" y="213.5">0.0</text>
<text x="363.8" y="216.8" transform="rotate(-90 363.8 216.8)">MACHINING SIZE</text>
<text x="365.2" y="217.4" transform="rotate(-90 365.2 217.4)">SHAFT HOLE POS.</text>
<text x="389" y="216.5">+1.0</text>
<text x="389.8" y="218">0.0</text>
<text x="396.9" y="218">-1.0</text>
<text x="397.6" y="216.5">0.0</text>
<text x="363.8" y="224.3" transform="rotate(-90 363.8 224.3)">WELD-</text>
<text x="365.1" y="223.9" transform="rotate(-90 365.1 223.9)">ING</text>
</g>
</svg>
